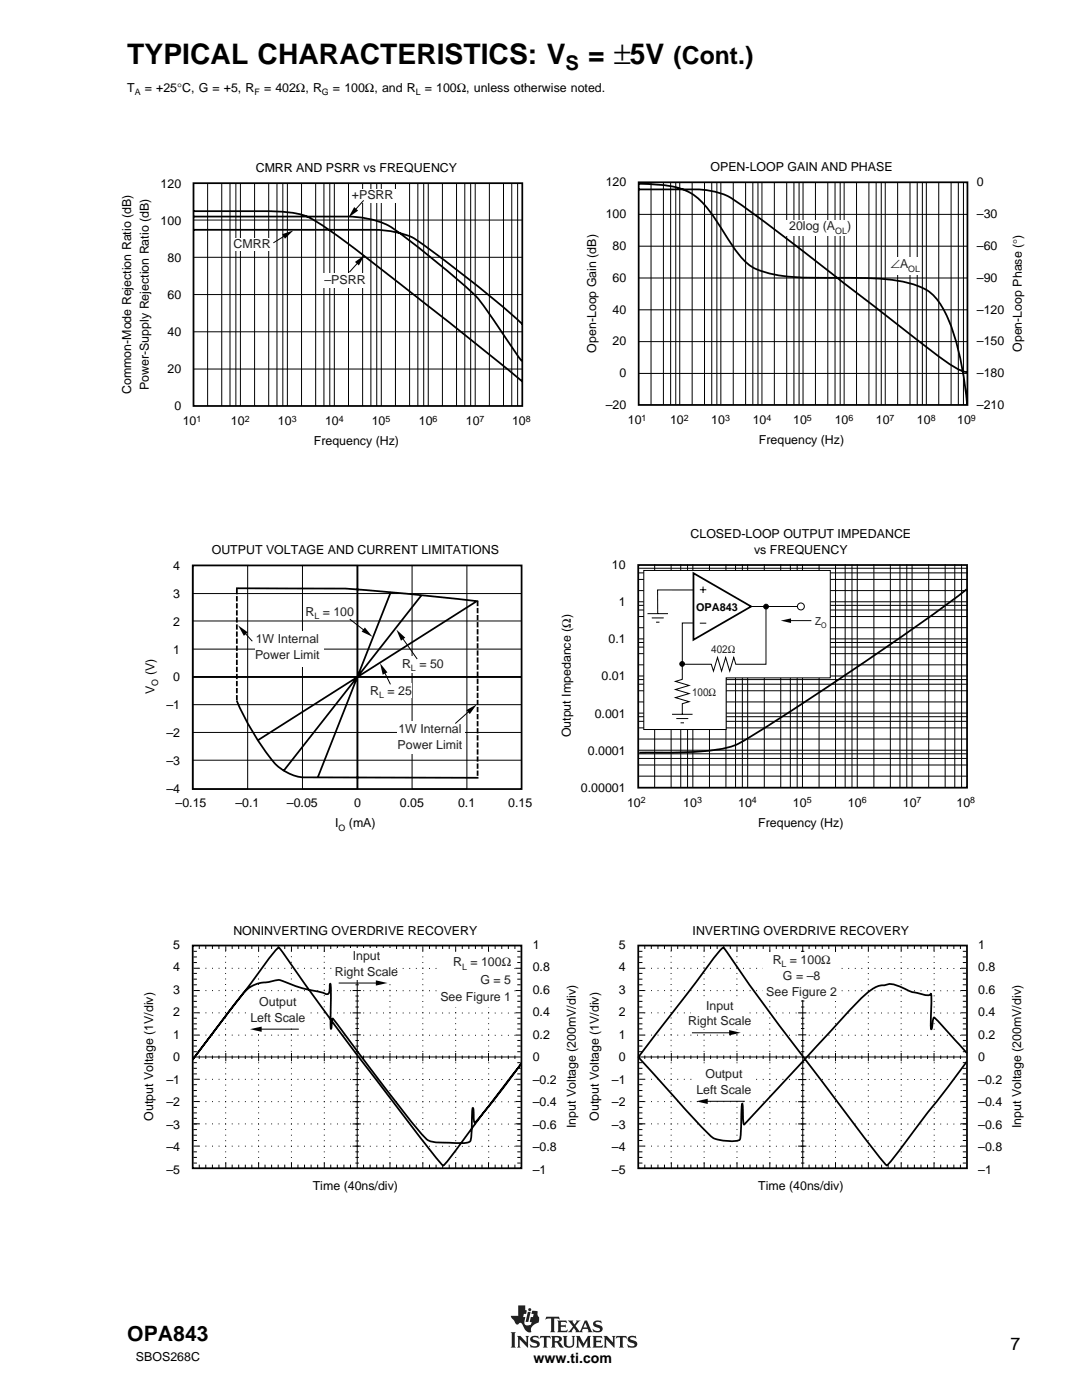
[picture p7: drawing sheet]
<svg xmlns="http://www.w3.org/2000/svg" width="216mm" height="279mm" viewBox="0 0 216 279" stroke-linecap="round" stroke-linejoin="round" font-family="sans-serif">
<g fill="#231f20">
<path d="M103.4 260.5h1.4v.9l.3 .1-.1 .7h-.5l-.1 .6h.4l-.2 1a.56 .56 0 0 0 .5 .7l.8-.1 .2-.6h-.4l.2-1h.4l.2-.6h-.5l.2-.6 1.1 .1-.1 .7 .4 .4v.7a.5 .5 0 0 1-.6 .6l-1 .8v.7a.2 .2 0 0 1 0 .2 .2 .2 0 0 1-.2 .1 2 2 0 0 1-1.6-1.6 .44 .44 0 0 0-.4-.3 .44 .44 0 0 0-.4 .3h-.3l-.2-.1-.9-1.3-.1-.3h1.5z" fill-rule="evenodd"/>
<path d="M105.3 261.8h.6l-.5 2h-.5z" fill-rule="evenodd"/>
<path d="M118.5 263.8l.4-.2 1-.1 .2 .6-.6-.3-.6 .1a.34 .34 0 0 0 0 .4 .34 .34 0 0 0 .4 .1 .77 .77 0 0 1 .9 .4 .77 .77 0 0 1-.2 .9l-.5 .2h-1l-.3-.7 .6 .4h.5a.36 .36 0 0 0 .4-.4 .36 .36 0 0 0-.5-.2 .75 .75 0 0 1-.7-.4 .75 .75 0 0 1 0-.8z" fill-rule="evenodd"/>
<path d="M111.2 263.5h1.8l.1 .6-.4-.3-.8 .1v.6h.8l.2-.2v.7l-.3-.2h-.7v.7l1 .1 .3-.3-.1 .6h-1.9l.2-.4v-1.6z" fill-rule="evenodd"/>
<path d="M109 262.8h2.5l.2 .6-.5-.3-.6 .1v2.4l.2 .3h-1l.2-.3v-2.4l-.7-.1-.4 .3z" fill-rule="evenodd"/>
<path d="M113.3 263.5h1.1l-.1 .3 .3 .5 .5-.6-.2-.2h.9l-1 1.1 .9 1.1 1-2.2h.4l.9 2.1 .3 .3h-1l.1-.2-.1-.5h-1l-.2 .5 .2 .2h-1.5l.1-.3-.4-.6-.4 .7 .1 .2h-.9l1-1.2z" fill-rule="evenodd"/>
<circle cx="105.7" cy="261.4" r=".31"/>
</g>
<path d="M116.8 264l.4 .9h-.8z" fill="#fff"/>
<g fill="#231f20">
<path d="M101.9 265.9h1l-.2 .2v2.6l.2 .2h-1l.2-.2v-2.6z" fill-rule="evenodd"/>
<path d="M103.2 266.6h.6l1.3 1.3-.1-1-.2-.3h.8l-.2 .3v2.1l-1.7-1.7v1.4l.2 .2h-.7l.2-.2v-1.8z" fill-rule="evenodd"/>
<path d="M112.3 266.6h.9l-.2 .3v1.4l.2 .3 .3 .1 .5-.1 .3-.3v-1.4l-.2-.3h.7l-.2 .3v1.3a1.05 1.05 0 0 1-1.1 .8 1.05 1.05 0 0 1-1-.8v-1.3z" fill-rule="evenodd"/>
<path d="M107.8 266.6h2l.1 .6-.4-.3-.4 .1v1.7l.2 .2h-1l.2-.3v-1.6l-.5-.1-.3 .3z" fill-rule="evenodd"/>
<path d="M106 266.8l.4-.2h1l.1 .5-.8-.2a.28 .28 0 0 0-.4 .1 .28 .28 0 0 0 .3 .4 .94 .94 0 0 1 1.1 1.1l-.6 .4-1.2 .1-.2-.7 .8 .4 .6-.1a.65 .65 0 0 0-.8-.7 .63 .63 0 0 1-.5-.4 .63 .63 0 0 1 .2-.7z" fill-rule="evenodd"/>
<path d="M114.9 266.6h.8l.7 1.5 .9-1.5h.6l-.2 .3v1.8l.3 .2h-1l.2-.2v-1.2l-.9 1.5-.9-1.6v1.2l.2 .3h-.7l.2-.3v-1.6z" fill-rule="evenodd"/>
<path d="M120.4 266.6h.7l1.2 1.3v-1l-.2-.3h.7l-.2 .3v2.1l-1.6-1.7v1.4l.2 .2h-.8l.2-.2v-1.8z" fill-rule="evenodd"/>
<path d="M118.2 266.6h1.8l.2 .6-.5-.3-.7 .1v.6h.7l.2-.2v.6l-.2-.1h-.7v.7l.9 .1 .4-.3-.1 .5h-2l.2-.2v-1.8z" fill-rule="evenodd"/>
<path d="M123 266.6h2l.1 .6-.3-.3-.5 .1v1.7l.2 .2h-1l.2-.2v-1.7l-.4-.1-.5 .3z" fill-rule="evenodd"/>
<path d="M125.4 266.8a1.44 1.44 0 0 1 1.3-.1l.1-.1 .2 .5-.4-.2a.51 .51 0 0 0-.8 .3l.1 .1a1.26 1.26 0 0 1 1.3 .9l-.3 .6-.6 .2h-.9l-.3-.7 .8 .4 .7-.1a.38 .38 0 0 0-.1-.5 .38 .38 0 0 0-.4-.1 .72 .72 0 0 1-.8-.3 .72 .72 0 0 1 .1-.9z" fill-rule="evenodd"/>
<path d="M110 266.6h1.3a.62 .62 0 0 1 .8 .5 .62 .62 0 0 1-.6 .7l1 1-.2 .2a1.03 1.03 0 0 1-1.1-.9l-.5-.2v.8l.2 .2h-.9l.2-.3v-1.6z" fill-rule="evenodd"/>
</g>
<path d="M110.7 266.9h.4a.39 .39 0 0 1 .5 .3 .39 .39 0 0 1-.4 .4h-.5z" fill-rule="evenodd" fill="#fff"/>
<g fill="none" stroke="#000" stroke-width=".2">
<path d="M41.4 36.6v44.4M44.2 36.6v44.4M45.9 36.6v44.4M47.1 36.6v44.4M48 36.6v44.4M50.8 36.6v44.4M53.6 36.6v44.4M55.3 36.6v44.4M56.4 36.6v44.4M57.3 36.6v44.4M60.2 36.6v44.4M63 36.6v44.4"/>
<path d="M64.6 36.6v44.4M65.8 36.6v44.4M66.7 36.6v44.4M69.5 36.6v44.4M72.4 36.6v44.4M74 36.6v44.4M75.2 36.6v44.4M76.1 36.6v44.4M78.9 36.6v44.4M81.7 36.6v44.4M83.4 36.6v44.4M84.5 36.6v44.4"/>
<path d="M85.5 36.6v44.4M88.3 36.6v44.4M91.1 36.6v44.4M92.7 36.6v44.4M93.9 36.6v44.4M94.8 36.6v44.4M97.6 36.6v44.4M100.5 36.6v44.4M102.1 36.6v44.4M103.3 36.6v44.4M38.7 43.9h65.6M38.7 51.3h65.6"/>
<path d="M38.7 58.8h65.6M38.7 66.2h65.6M38.7 73.7h65.6"/>
</g>
<path d="M38.6 36.6h65.6v44.4h-65.6zM38.6 45.9h28.6a68.4 68.4 0 0 1 11.3 .3 11.6 11.6 0 0 1 5.9 2.6l5.8 4.3a201.9 201.9 0 0 1 14 11.6M38.6 43.2h25.5a42.8 42.8 0 0 1 9.8 .5l1.9 .6a17.6 17.6 0 0 1 5.5 3.4l5.9 4.7a76 76 0 0 1 8.5 7.5l8.4 12.2M38.6 42.1h12.2a32.5 32.5 0 0 1 10.3 1 65.9 65.9 0 0 1 10.6 7.2l20.1 15.7 12.4 10.1" fill="none" stroke="#000" stroke-width=".35"/>
<g fill="#fff">
<path d="M69.7 37.7h9.4v2.7h-9.4z"/>
<path d="M64.3 54.5h9.2v3h-9.2z"/>
<path d="M46.2 47.4h8.1v2.6h-8.1z"/>
</g>
<path d="M56.3 46.7l2.3-.7-1.7 1.6zM70.7 41.3l.8 .7-2 1.4zM70.8 52.3l2-1.4-1.2 2.1z" fill="#000"/>
<g fill="none" stroke="#000" stroke-width=".2">
<path d="M72.6 40l-2.1 2.3M129.9 36.4v44.4M132.4 36.4v44.4M133.8 36.4v44.4M134.8 36.4v44.4M135.6 36.4v44.4M138.1 36.4v44.4M140.6 36.4v44.4M142 36.4v44.4M143 36.4v44.4M143.8 36.4v44.4M146.3 36.4v44.4"/>
<path d="M148.8 36.4v44.4M150.2 36.4v44.4M151.2 36.4v44.4M152 36.4v44.4M154.5 36.4v44.4M157 36.4v44.4M158.4 36.4v44.4M159.4 36.4v44.4M160.2 36.4v44.4M162.7 36.4v44.4M165.2 36.4v44.4M166.6 36.4v44.4"/>
<path d="M167.6 36.4v44.4M168.4 36.4v44.4M170.9 36.4v44.4M173.4 36.4v44.4M174.8 36.4v44.4M175.8 36.4v44.4M176.6 36.4v44.4M179.1 36.4v44.4M181.6 36.4v44.4M183 36.4v44.4M184 36.4v44.4M184.8 36.4v44.4"/>
<path d="M187.3 36.4v44.4M189.8 36.4v44.4M191.2 36.4v44.4M192.2 36.4v44.4M57.4 46.7l-2.9 1.8M71.8 52l-2.1 2.3M127.5 42.8h65.6M127.5 49.1h65.6M127.5 55.5h65.6M127.5 61.8h65.6M127.5 68.2h65.6M127.5 74.5h65.6"/>
</g>
<path d="M127.4 37.8h7.7a23.7 23.7 0 0 1 9.3 1 58.7 58.7 0 0 1 9.3 6.3l26.6 20.6a97 97 0 0 0 11 8.1l1.8 .5M127.4 36.4h65.6v44.4h-65.6zM127.5 36.7a24.3 24.3 0 0 1 9.6 1.4 13.9 13.9 0 0 1 5.4 5.3l3.2 5a13.2 13.2 0 0 0 5.2 5.3 30.8 30.8 0 0 0 11.8 1.7h2.8a78 78 0 0 1 14.7 .8 10.7 10.7 0 0 1 7.1 4 33.6 33.6 0 0 1 4.7 13.1l1 7.4" fill="none" stroke="#000" stroke-width=".35"/>
<g fill="#fff">
<path d="M177.5 51.3h6v3.5h-6z"/>
<path d="M156.7 43.9h13.6v3h-13.6z"/>
</g>
<path d="M38.5 118.5h65.6M38.5 112.8h10.9v44.7h-10.9zM60.4 112.8h10.9v44.7h-10.9zM82.2 112.8h11v44.7h-11zM38.5 135.1h65.6M38.5 129.5h65.6M38.5 123.9h65.6M38.5 140.6h65.6M38.5 146.2h65.6M38.5 151.7h65.6" fill="none" stroke="#000" stroke-width=".2"/>
<path d="M38.5 112.8h65.6v44.7h-65.6zM47.1 117.4h8.6a188.5 188.5 0 0 1 29 1.4l10.7 1.2M71.3 112.9v44.5M78 118.2l-14.5 36.8M84.1 118.8l-27.5 35.1M38.4 135.1h65.6M47.2 139.8a50.1 50.1 0 0 0 8.1 13 9 9 0 0 0 6.8 2.3l33.4 .1M95 120l-43.4 27.7" fill="none" stroke="#000" stroke-width=".35"/>
<path d="M47.3 117.6v22.3M95.3 119.9v35.2" fill="none" stroke="#000" stroke-width=".35" stroke-dasharray="1.1 .4" stroke-linecap="butt"/>
<g fill="#fff">
<path d="M50.9 126h13.7v7h-13.7z"/>
<path d="M61.1 120.9h9.4v2.7h-9.4z"/>
<path d="M79.4 131h9.7v3.3h-9.7z"/>
<path d="M74 136.4h8.2v2.9h-8.2z"/>
<path d="M79.3 144h13.6v6.6h-13.6z"/>
</g>
<path d="M47.5 124.8l1.9 1.4-.7 .7zM72.8 125.2l1.5 1.9-2.1-1zM75.8 132.3l1.5 1.9-.9 .4zM79.1 125.7l1.8 1.6-.9 .6zM93 141.7l2.1-1.1-1.4 1.9z" fill="#000"/>
<g fill="none" stroke="#000" stroke-width=".2">
<path d="M127.3 113.4h65.7M127.3 114.3h65.7M127.3 115.6h65.7M127.3 117.9h65.7M130.6 112.6v44.5M133.9 112.6v44.5M135.8 112.6v44.5M137.2 112.6v44.5M138.3 112.6v44.5M141.6 112.6v44.5M144.8 112.6v44.5M146.8 112.6v44.5"/>
<path d="M148.1 112.6v44.5M149.2 112.6v44.5M152.5 112.6v44.5M155.8 112.6v44.5M157.7 112.6v44.5M159.1 112.6v44.5M160.1 112.6v44.5M163.4 112.6v44.5M166.7 112.6v44.5M168.6 112.6v44.5M170 112.6v44.5M171.1 112.6v44.5"/>
<path d="M174.4 112.6v44.5M177.7 112.6v44.5M179.6 112.6v44.5M180.9 112.6v44.5M182 112.6v44.5M185.3 112.6v44.5M188.6 112.6v44.5M190.5 112.6v44.5M191.9 112.6v44.5M48.5 125.9l1.8 2.1M69.8 123.6l3.4 2.6M76.5 133.6l1.4 3"/>
<path d="M79.9 126.8l3.3 4.7M127.3 134.9h65.7M127.3 135.6h65.7M127.3 136.6h65.7M127.3 137.9h65.7M127.3 127.5h65.7M127.3 128.2h65.7M127.3 129.1h65.7M127.3 130.4h65.7M127.3 132.7h65.7M127.3 120.1h65.7M127.3 120.8h65.7"/>
<path d="M127.3 121.7h65.7M127.3 123h65.7M127.3 125.3h65.7M94.1 141.5l-3.2 2.9M127.3 149.7h65.7M127.3 150.4h65.7M127.3 151.4h65.7M127.3 152.7h65.7M127.3 154.9h65.7M127.3 142.3h65.7M127.3 143h65.7M127.3 144h65.7"/>
<path d="M127.3 145.3h65.7M127.3 147.5h65.7M127.3 140.1h65.7"/>
</g>
<path d="M127.3 112.8h65.7v44.4h-65.7zM192.9 117.6a618.6 618.6 0 0 1-45.6 30.8 26.9 26.9 0 0 1-10.3 1.7l-9.4 .1" fill="none" stroke="#000" stroke-width=".35"/>
<path d="M128.5 113.8h37.2v21.5h-20.8v10.3h-16.4z" fill="#fff" stroke="#000" stroke-width=".2"/>
<path d="M138.4 114.4l11.5 6.6-11.5 6.7zM38.5 188.7h65.6v44.5h-65.6zM38.5 211.5l6.9-9.2a23.7 23.7 0 0 1 4.7-5.4 8.7 8.7 0 0 1 3.8-1l.6-.1a3 3 0 0 1 2.8 .3 32 32 0 0 0 7.1 2l.9 .3a1.48 1.48 0 0 0 .5-1.5l.1-.6 .1 1v8l.3-2 .4 .3 3 4a440.1 440.1 0 0 0 14.8 19.1 3.8 3.8 0 0 0 3.3 1.3l3.9 .1a3.4 3.4 0 0 0 2.1-.3l.3-1.1 .1-4.8 .2-.8 .1 1.3a1.81 1.81 0 0 0 .3 1.6l2-2.3 7.2-9.4M38.5 211.4l10.2-13.4 5.1-6.8a5.5 5.5 0 0 1 1.9-2.1l.1 .2a847.8 847.8 0 0 0 32.4 43.1l.2 .2a154.4 154.4 0 0 0 8.4-10.9l3-3.7 4.2-5.7" fill="none" stroke="#000" stroke-width=".35"/>
<g fill="none" stroke="#000" stroke-width=".2">
<path d="M138.4 117.7h-7.2v4.8M139.6 117.7h1.3M140.3 117.1v1.2M129.2 122.5h4.1M130.1 123.3h2.3M130.9 124.2h.7M138.4 124.3h-2.3v11.3l-1.3 .4 2.7 .8-2.7 .8 2.7 .8-2.7 .8 2.7 .8-1.4 .4v2.1M139.6 124.4h1.3M149.8 121h9.3M152.8 121v11.6h-6l-.4-1.4-.8 2.7-.8-2.7-.8 2.7-.8-2.7-.8 2.7-.5-1.3h-5.8M157.1 123.9h4.8M134.1 142.6h4.1"/>
<path d="M134.9 143.4h2.4M135.8 144.3h.7M38.6 198.8h.7M38.6 196.5h.7M38.6 195.4h.7M38.6 194.3h.7M38.6 192.1h.7M38.6 191h.7M38.6 189.9h.7M38.6 199.9h.7M38.6 197.7h1.1M38.6 193.2h1.1"/>
<path d="M39.8 188.7v.7M41.1 188.7v.7M42.4 188.7v.7M43.7 188.7v.7M45.1 188.8v1M46.3 188.7v.7M47.6 188.7v.7M49 188.7v.7M50.3 188.7v.7M51.6 188.8v1.1M52.9 188.7v.7M54.2 188.7v.7"/>
<path d="M55.5 188.7v.7M56.8 188.7v.7M58.2 188.8v1.1M59.5 188.7v.7M60.8 188.7v.7M62.1 188.7v.7M63.4 188.7v.7M64.7 188.8v1.2M66 188.7v.7M67.3 188.7v.7M68.6 188.7v.7M69.9 188.7v.7"/>
<path d="M70.4 193.2h1.6M70.4 197.7h1.6M70.9 199.8h.7M70.9 198.8h.7M70.9 196.5h.7M70.9 195.4h.7M70.9 194.3h.7M70.9 192.1h.7M70.9 191h.7M70.9 189.9h.7M71.3 188.7v44.4M72.5 188.7v.7"/>
<path d="M73.9 188.7v.7M75.2 188.7v.7M76.5 188.7v.7M77.8 188.8v1.2M79.1 188.7v.7M80.4 188.7v.7M81.8 188.7v.7M83.1 188.7v.7M84.4 188.8v1M85.7 188.7v.7M87 188.7v.7M88.3 188.7v.7"/>
<path d="M89.6 188.7v.7M90.9 188.8v1M92.2 188.7v.7M93.6 188.7v.7M94.9 188.7v.7M96.2 188.7v.7M97.5 188.8v1M98.8 188.7v.7M100.1 188.7v.7M101.4 188.7v.7M102.7 188.7v.7M102.9 197.7h1.1"/>
<path d="M102.9 193.2h1.1M103.2 198.8h.7M103.2 196.5h.7M103.2 195.4h.7M103.2 194.2h.7M103.2 192.1h.7M103.2 191h.7M103.2 189.9h.7M103.2 199.8h.7M38.4 210.9h65.5M38.6 218.8h.7M38.6 217.6h.7"/>
<path d="M38.6 216.5h.7M38.6 214.3h.7M38.6 213.2h.7M38.6 212.1h.7M38.6 209.9h.7M38.6 208.8h.7M38.6 207.6h.7M38.6 204.3h.7M38.6 203.2h.7M38.6 201h.7M38.6 205.3h.7M38.6 202.1h1.1"/>
<path d="M38.6 206.6h1.1M38.6 215.4h1.1M38.6 219.8h1.1M39.8 210.7v.6M41.1 210.7v.6M42.4 210.7v.6M43.7 210.7v.6M45.1 210.1v1.7M46.3 210.7v.6M47.6 210.7v.6M49 210.7v.6M50.3 210.7v.6"/>
<path d="M51.6 210.1v1.7M52.9 210.7v.6M54.2 210.7v.6M55.5 210.7v.6M56.8 210.7v.6M58.2 210.1v1.7M59.5 210.7v.6M60.8 210.7v.6M62.1 210.7v.6M63.4 210.7v.6M64.7 210.1v1.7M66 210.7v.6"/>
<path d="M67.3 210.7v.6M68.6 210.7v.6M69.9 210.7v.6M70.4 206.5h1.6M70.4 219.9h1.6M70.4 215.5h1.6M70.4 202.1h1.6M70.9 218.8h.7M70.9 217.6h.7M70.9 216.5h.7M70.9 214.3h.7M70.9 213.2h.7"/>
<path d="M70.9 212.1h.7M70.9 209.9h.7M70.9 208.8h.7M70.9 207.6h.7M70.9 204.3h.7M70.9 203.2h.7M70.9 205.3h.7M70.9 201h.7M72.5 210.7v.6M73.9 210.7v.6M75.2 210.7v.6M76.5 210.7v.6"/>
<path d="M77.8 210.1v1.7M79.1 210.7v.6M80.4 210.7v.6M81.8 210.7v.6M83.1 210.7v.6M84.4 210.1v1.7M85.7 210.7v.6M87 210.7v.6M88.3 210.7v.6M89.6 210.7v.6M90.9 210.1v1.7M92.2 210.7v.6"/>
<path d="M93.6 210.7v.6M94.9 210.7v.6M96.2 210.7v.6M97.5 210.1v1.7M98.8 210.7v.6M100.1 210.7v.6M101.4 210.7v.6M102.7 210.7v.6M102.9 202.1h1.1M102.9 206.6h1.1M102.9 215.4h1.1M102.9 219.8h1.1"/>
<path d="M103.2 218.8h.7M103.2 217.6h.7M103.2 216.5h.7M103.2 214.3h.7M103.2 213.2h.7M103.2 212.1h.7M103.2 209.9h.7M103.2 208.8h.7M103.2 207.6h.7M103.2 204.3h.7M103.2 203.2h.7M103.2 201h.7"/>
<path d="M103.2 205.4h.7M38.6 232.1h.7M38.6 231h.7M38.6 229.9h.7M38.6 226.6h.7M38.6 225.4h.7M38.6 224.3h.7M38.6 223.2h.7M38.6 221h.7M38.6 222.1h.7M38.6 227.6h.7M38.6 224.3h1.1"/>
<path d="M38.6 228.7h1.1M39.8 232.4v.7M41.1 232.4v.7M42.4 232.4v.7M43.7 232.4v.7M45.1 232v1.1M46.3 232.4v.7M47.6 232.4v.7M49 232.4v.7M50.3 232.4v.7M51.6 232v1.1M52.9 232.4v.7"/>
<path d="M54.2 232.4v.7M55.5 232.4v.7M56.8 232.4v.7M58.2 232v1.1M59.5 232.4v.7M60.8 232.4v.7M62.1 232.4v.7M63.4 232.4v.7M64.7 232v1.1M66 232.4v.7M67.3 232.4v.7M68.6 232.4v.7"/>
<path d="M69.9 232.4v.7M70.4 224.3h1.6M70.4 228.7h1.6M70.9 232.1h.7M70.9 231h.7M70.9 229.9h.7M70.9 228.8h.7M70.9 226.6h.7M70.9 227.7h.7M70.9 225.4h.7M70.9 224.3h.7M70.9 223.2h.7"/>
<path d="M70.9 221h.7M70.9 222.1h.7M72.5 232.4v.7M73.9 232.4v.7M75.2 232.4v.7M76.5 232.4v.7M77.8 232v1.1M79.1 232.4v.7M80.4 232.4v.7M81.8 232.4v.7M83.1 232.4v.7M84.4 232v1.1"/>
<path d="M85.7 232.4v.7M87 232.4v.7M88.3 232.4v.7M89.6 232.4v.7M90.9 232v1.1M92.2 232.4v.7M93.6 232.4v.7M94.9 232.4v.7M96.2 232.4v.7M97.5 232v1.1M98.8 232.4v.7M100.1 232.4v.7"/>
<path d="M101.4 232.4v.7M102.7 232.4v.7M102.9 224.3h1.1M102.9 228.7h1.1M103.2 232.1h.7M103.2 231h.7M103.2 229.9h.7M103.2 226.6h.7M103.2 225.4h.7M103.2 224.3h.7M103.2 223.2h.7M103.2 221h.7"/>
<path d="M103.2 222.1h.7M103.2 227.6h.7"/>
<circle cx="159.8" cy="121" r=".69"/>
</g>
<g fill="#000" stroke="#000" stroke-width=".2">
<circle cx="136.1" cy="132.5" r=".47"/>
<circle cx="152.9" cy="121.1" r=".47"/>
</g>
<path d="M155.8 123.9l2-.5v.9z" fill="#000"/>
<g fill="none" stroke="#000" stroke-width=".2" stroke-dasharray=".2 .9" stroke-linecap="butt">
<path d="M45 189.7v20.3M51.6 189.7v20.3M58.1 189.7v20.3M64.7 189.7v20.3M77.8 189.8v20.3M84.4 189.8v20.3M90.9 189.8v20.3M97.5 189.8v20.3M45 212v20.3M51.6 212v20.3M58.2 212v20.3M64.7 212v20.3"/>
<path d="M77.8 212v20.3M84.4 212v20.3M90.9 212v20.3M97.5 212v20.3"/>
</g>
<path d="M39.7 193.2l63.4 .1M39.7 197.7h63.4M39.7 202.1l63.4 .1M39.7 206.6h63.4M39.7 215.4h63.4M39.7 219.8l63.4 .1M39.7 224.3h63.4M39.7 228.7l63.4 .1" fill="none" stroke="#000" stroke-width=".2" stroke-dasharray=".2 1.1" stroke-linecap="butt"/>
<path d="M49.7 198.4h11.4v6.3h-11.4z" fill="#fff"/>
<path d="M49.9 205.4l2.3-.5v1z" fill="#000"/>
<path d="M51.3 205.4h8.3" fill="none" stroke="#000" stroke-width=".2"/>
<g fill="#fff">
<path d="M67.4 189.2h11.4v6.2h-11.4z"/>
<path d="M87.5 190.4h15v10.5h-15z"/>
</g>
<path d="M75 195.6l2.3 .6-2.3 .5z" fill="#000"/>
<g fill="none" stroke="#000" stroke-width=".2">
<path d="M67.6 196.2h8.3M127.5 198.8h.7M127.5 196.5h.7M127.5 195.4h.7M127.5 194.3h.7M127.5 192.1h.7M127.5 191h.7M127.5 189.9h.7M127.5 199.9h.7M127.5 197.7h1.1M127.5 193.2h1.1M128.7 188.7v.7"/>
<path d="M130 188.7v.7M131.3 188.7v.7M132.6 188.7v.7M134 188.8v1M135.2 188.7v.7M136.5 188.7v.7M137.9 188.7v.7M139.2 188.7v.7M140.5 188.8v1.1M141.8 188.7v.7M143.1 188.7v.7M144.4 188.7v.7"/>
<path d="M145.7 188.7v.7M147.1 188.8v1.1M148.4 188.7v.7M149.7 188.7v.7M151 188.7v.7M152.3 188.7v.7M153.6 188.8v1.2M154.9 188.7v.7M156.2 188.7v.7M157.5 188.7v.7M158.8 188.7v.7M159.3 193.2h1.6"/>
<path d="M159.3 197.7h1.6M159.8 199.8h.7M159.8 198.8h.7M159.8 196.5h.7M159.8 195.4h.7M159.8 194.3h.7M159.8 192.1h.7M159.8 191h.7M159.8 189.9h.7M160.2 188.7v44.4M161.4 188.7v.7M162.8 188.7v.7"/>
<path d="M164.1 188.7v.7M165.4 188.7v.7M166.7 188.8v1.2M168 188.7v.7M169.3 188.7v.7M170.7 188.7v.7M172 188.7v.7M173.3 188.8v1M174.6 188.7v.7M175.9 188.7v.7M177.2 188.7v.7M178.5 188.7v.7"/>
<path d="M179.8 188.8v1M181.1 188.7v.7M182.5 188.7v.7M183.8 188.7v.7M185.1 188.7v.7M186.4 188.8v1M187.7 188.7v.7M189 188.7v.7M190.3 188.7v.7M191.6 188.7v.7M191.8 197.7h1.1M191.8 193.2h1.1"/>
<path d="M192.1 198.8h.7M192.1 196.5h.7M192.1 195.4h.7M192.1 194.2h.7M192.1 192.1h.7M192.1 191h.7M192.1 189.9h.7M192.1 199.8h.7M127.3 210.9h65.5M127.5 218.8h.7M127.5 217.6h.7M127.5 216.5h.7"/>
<path d="M127.5 214.3h.7M127.5 213.2h.7M127.5 212.1h.7M127.5 209.9h.7M127.5 208.8h.7M127.5 207.6h.7M127.5 204.3h.7M127.5 203.2h.7M127.5 201h.7M127.5 205.3h.7M127.5 202.1h1.1M127.5 206.6h1.1"/>
<path d="M127.5 215.4h1.1M127.5 219.8h1.1M128.7 210.7v.6M130 210.7v.6M131.3 210.7v.6M132.6 210.7v.6M134 210.1v1.7M135.2 210.7v.6M136.5 210.7v.6M137.9 210.7v.6M139.2 210.7v.6M140.5 210.1v1.7"/>
<path d="M141.8 210.7v.6M143.1 210.7v.6M144.4 210.7v.6M145.7 210.7v.6M147.1 210.1v1.7M148.4 210.7v.6M149.7 210.7v.6M151 210.7v.6M152.3 210.7v.6M153.6 210.1v1.7M154.9 210.7v.6M156.2 210.7v.6"/>
<path d="M157.5 210.7v.6M158.8 210.7v.6M159.3 206.5h1.6M159.3 219.9h1.6M159.3 215.5h1.6M159.3 202.1h1.6M159.8 218.8h.7M159.8 217.6h.7M159.8 216.5h.7M159.8 214.3h.7M159.8 213.2h.7M159.8 212.1h.7"/>
<path d="M159.8 209.9h.7M159.8 208.8h.7M159.8 207.6h.7M159.8 204.3h.7M159.8 203.2h.7M159.8 205.3h.7M159.8 201h.7M161.4 210.7v.6M162.8 210.7v.6M164.1 210.7v.6M165.4 210.7v.6M166.7 210.1v1.7"/>
<path d="M168 210.7v.6M169.3 210.7v.6M170.7 210.7v.6M172 210.7v.6M173.3 210.1v1.7M174.6 210.7v.6M175.9 210.7v.6M177.2 210.7v.6M178.5 210.7v.6M179.8 210.1v1.7M181.1 210.7v.6M182.5 210.7v.6"/>
<path d="M183.8 210.7v.6M185.1 210.7v.6M186.4 210.1v1.7M187.7 210.7v.6M189 210.7v.6M190.3 210.7v.6M191.6 210.7v.6M191.8 202.1h1.1M191.8 206.6h1.1M191.8 215.4h1.1M191.8 219.8h1.1M192.1 218.8h.7"/>
<path d="M192.1 217.6h.7M192.1 216.5h.7M192.1 214.3h.7M192.1 213.2h.7M192.1 212.1h.7M192.1 209.9h.7M192.1 208.8h.7M192.1 207.6h.7M192.1 204.3h.7M192.1 203.2h.7M192.1 201h.7M192.1 205.4h.7"/>
<path d="M127.5 232.1h.7M127.5 231h.7M127.5 229.9h.7M127.5 226.6h.7M127.5 225.4h.7M127.5 224.3h.7M127.5 223.2h.7M127.5 221h.7M127.5 222.1h.7M127.5 227.6h.7M127.5 224.3h1.1M127.5 228.7h1.1"/>
<path d="M128.7 232.4v.7M130 232.4v.7M131.3 232.4v.7M132.6 232.4v.7M134 232v1.1M135.2 232.4v.7M136.5 232.4v.7M137.9 232.4v.7M139.2 232.4v.7M140.5 232v1.1M141.8 232.4v.7M143.1 232.4v.7"/>
<path d="M144.4 232.4v.7M145.7 232.4v.7M147.1 232v1.1M148.4 232.4v.7M149.7 232.4v.7M151 232.4v.7M152.3 232.4v.7M153.6 232v1.1M154.9 232.4v.7M156.2 232.4v.7M157.5 232.4v.7M158.8 232.4v.7"/>
<path d="M159.3 224.3h1.6M159.3 228.7h1.6M159.8 232.1h.7M159.8 231h.7M159.8 229.9h.7M159.8 228.8h.7M159.8 226.6h.7M159.8 227.7h.7M159.8 225.4h.7M159.8 224.3h.7M159.8 223.2h.7M159.8 221h.7"/>
<path d="M159.8 222.1h.7M161.4 232.4v.7M162.8 232.4v.7M164.1 232.4v.7M165.4 232.4v.7M166.7 232v1.1M168 232.4v.7M169.3 232.4v.7M170.7 232.4v.7M172 232.4v.7M173.3 232v1.1M174.6 232.4v.7"/>
<path d="M175.9 232.4v.7M177.2 232.4v.7M178.5 232.4v.7M179.8 232v1.1M181.1 232.4v.7M182.5 232.4v.7M183.8 232.4v.7M185.1 232.4v.7M186.4 232v1.1M187.7 232.4v.7M189 232.4v.7M190.3 232.4v.7"/>
<path d="M191.6 232.4v.7M191.8 224.3h1.1M191.8 228.7h1.1M192.1 232.1h.7M192.1 231h.7M192.1 229.9h.7M192.1 226.6h.7M192.1 225.4h.7M192.1 224.3h.7M192.1 223.2h.7M192.1 221h.7M192.1 222.1h.7"/>
<path d="M192.1 227.6h.7"/>
</g>
<path d="M127.4 188.7h65.6v44.5h-65.6zM127.4 211l10.2-13.2 4.9-6.7a5.1 5.1 0 0 1 1.9-2 438.6 438.6 0 0 0 19.7 26.8l5.6 7.5a113.1 113.1 0 0 0 7.2 9.2 149.8 149.8 0 0 0 8.5-10.9l2.8-3.5 4.7-6.3M192.9 210.1l-6.4-7-.2 .1-.1 .3-.4 1.9v-7a1.15 1.15 0 0 1-1.4 .1 16 16 0 0 1-4.7-1.6 3.7 3.7 0 0 0-2.8-.4l-.3 .1a5.2 5.2 0 0 0-3.8 1.8l-2.6 2.5-20.1 21.8a5 5 0 0 1-1.7 1.7l-.3-4.1-.5 7.1a3.6 3.6 0 0 1-2.4 .3l-.9-.1a4 4 0 0 1-2.9-1.3l-3.4-3.5-10.6-11.8" fill="none" stroke="#000" stroke-width=".35"/>
<g fill="none" stroke="#000" stroke-width=".2" stroke-dasharray=".2 .9" stroke-linecap="butt">
<path d="M133.9 189.7v20.3M140.5 189.7v20.3M147 189.7v20.3M153.6 189.7v20.3M166.7 189.8v20.3M173.3 189.8v20.3M179.8 189.8v20.3M186.4 189.8v20.3M133.9 212v20.3M140.5 212v20.3M147.1 212v20.3M153.6 212v20.3"/>
<path d="M166.7 212v20.3M173.3 212v20.3M179.8 212v20.3M186.4 212v20.3"/>
</g>
<path d="M128.6 193.2l63.4 .1M128.6 197.7h63.4M128.6 202.1l63.4 .1M128.6 206.6h63.4M128.6 215.4h63.4M128.6 219.8l63.4 .1M128.6 224.3h63.4M128.6 228.7l63.4 .1" fill="none" stroke="#000" stroke-width=".2" stroke-dasharray=".2 1.1" stroke-linecap="butt"/>
<path d="M138.7 212.8h11.4v6.3h-11.4z" fill="#fff"/>
<path d="M138.9 219.8l2.3-.5v1z" fill="#000"/>
<path d="M140.3 219.8h8.3" fill="none" stroke="#000" stroke-width=".2"/>
<g fill="#fff">
<path d="M137.9 199.1h11.4v6.3h-11.4z"/>
<path d="M152.3 190h14.8v9.5h-14.8z"/>
</g>
<path d="M145.5 205.6l2.3 .5-2.3 .5z" fill="#000"/>
<path d="M138.1 206.1h8.3" fill="none" stroke="#000" stroke-width=".2"/>
<g font-size="5.6">
<text x="25.4" y="12.7">TYPICAL CHARACTERISTICS: V</text>
<text x="117.4" y="12.7">= ±5V</text>
</g>
<text font-size="4.9" x="134.4" y="12.7">(Cont.)</text>
<text font-size="4.2" x="25.4" y="267.7">OPA843</text>
<text font-size="4" x="112.8" y="14.1">S</text>
<text font-size="3.5" x="201.6" y="269.3">7</text>
<text font-size="2.8" x="106.5" y="272">www.ti.com</text>
<g font-size="2.5">
<text x="25.4" y="18.3">T</text>
<text x="28.9" y="18.3">= +25°C, G = +5, R</text>
<text x="52.7" y="18.3">= 402Ω, R</text>
<text x="66.4" y="18.3">= 100Ω, and R</text>
<text x="84.8" y="18.3">= 100Ω, unless otherwise noted.</text>
<text x="51" y="34.4">CMRR AND PSRR vs FREQUENCY</text>
<text x="141.8" y="34.2">OPEN-LOOP GAIN AND PHASE</text>
<text x="32" y="37.4">120</text>
<text x="120.9" y="37.2">120</text>
<text x="194.9" y="37.2">0</text>
<text x="32" y="44.8">100</text>
<text x="120.9" y="43.5">100</text>
<text x="194.9" y="43.5">–30</text>
<text x="33.4" y="52.2">80</text>
<text x="122.2" y="49.9">80</text>
<text x="194.9" y="49.9">–60</text>
<text x="33.4" y="59.7">60</text>
<text x="122.2" y="56.2">60</text>
<text x="194.9" y="56.2">–90</text>
<text x="122.2" y="62.6">40</text>
<text x="194.9" y="62.6">–120</text>
<text x="33.4" y="67.1">40</text>
<text x="118.9" y="70.4" transform="rotate(-90 118.9 70.4)">Open-Loop Gain (dB)</text>
<text x="122.2" y="68.9">20</text>
<text x="194.9" y="68.9">–150</text>
<text x="203.9" y="70.2" transform="rotate(-90 203.9 70.2)">Open-Loop Phase (°)</text>
<text x="29.7" y="77.8" transform="rotate(-90 29.7 77.8)">Power-Supply Rejection Ratio (dB)</text>
<text x="33.4" y="74.5">20</text>
<text x="123.6" y="75.3">0</text>
<text x="194.9" y="75.3">–180</text>
<text x="26.2" y="78.6" transform="rotate(-90 26.2 78.6)">Common-Mode Rejection Ratio (dB)</text>
<text x="34.8" y="81.9">0</text>
<text x="120.9" y="81.6">–20</text>
<text x="194.9" y="81.6">–210</text>
<text x="36.5" y="84.9">10</text>
<text x="46.1" y="84.9">10</text>
<text x="55.5" y="84.9">10</text>
<text x="62.6" y="88.9">Frequency (Hz)</text>
<text x="64.9" y="84.9">10</text>
<text x="74.2" y="84.9">10</text>
<text x="83.6" y="84.9">10</text>
<text x="92.9" y="84.9">10</text>
<text x="102.2" y="84.9">10</text>
<text x="125.3" y="84.7">10</text>
<text x="133.7" y="84.7">10</text>
<text x="141.9" y="84.7">10</text>
<text x="150.2" y="84.7">10</text>
<text x="151.4" y="88.7">Frequency (Hz)</text>
<text x="158.3" y="84.7">10</text>
<text x="166.6" y="84.7">10</text>
<text x="174.8" y="84.7">10</text>
<text x="183" y="84.7">10</text>
<text x="191" y="84.7">10</text>
<text x="137.8" y="107.3">CLOSED-LOOP OUTPUT IMPEDANCE</text>
<text x="34.6" y="113.7">4</text>
<text x="42.2" y="110.6">OUTPUT VOLTAGE AND CURRENT LIMITATIONS</text>
<text x="122.1" y="113.6">10</text>
<text x="150.5" y="110.5">vs FREQUENCY</text>
<text x="34.6" y="119.3">3</text>
<text x="34.6" y="124.8">2</text>
<text x="123.5" y="121">1</text>
<text x="34.6" y="130.4">1</text>
<text x="121.4" y="128.4">0.1</text>
<text x="30.9" y="134.8" transform="rotate(-90 30.9 134.8)">(V)</text>
<text x="34.6" y="136">0</text>
<text x="120" y="135.8">0.01</text>
<text x="30.9" y="138.5" transform="rotate(-90 30.9 138.5)">V</text>
<text x="33.2" y="141.6">–1</text>
<text x="118.7" y="143.2">0.001</text>
<text x="33.2" y="147.1">–2</text>
<text x="113.9" y="147.2" transform="rotate(-90 113.9 147.2)">Output Impedance (Ω)</text>
<text x="33.2" y="152.7">–3</text>
<text x="117.3" y="150.6">0.0001</text>
<text x="33.2" y="158.3">–4</text>
<text x="35" y="161.1">–0.15</text>
<text x="47" y="161.1">–0.1</text>
<text x="57.2" y="161.1">–0.05</text>
<text x="70.6" y="161.1">0</text>
<text x="79.8" y="161.1">0.05</text>
<text x="91.4" y="161.1">0.1</text>
<text x="101.4" y="161.1">0.15</text>
<text x="115.9" y="158">0.00001</text>
<text x="125.1" y="161">10</text>
<text x="136.3" y="161">10</text>
<text x="147.3" y="161">10</text>
<text x="158.2" y="161">10</text>
<text x="169.2" y="161">10</text>
<text x="180.2" y="161">10</text>
<text x="190.9" y="161">10</text>
<text x="66.9" y="165.1">I</text>
<text x="69.6" y="165.1">(mA)</text>
<text x="151.3" y="165">Frequency (Hz)</text>
<text x="34.6" y="189.4">5</text>
<text x="46.6" y="186.5">NONINVERTING OVERDRIVE RECOVERY</text>
<text x="106.3" y="189.4">1</text>
<text x="123.5" y="189.4">5</text>
<text x="138.2" y="186.5">INVERTING OVERDRIVE RECOVERY</text>
<text x="195.2" y="189.4">1</text>
<text x="34.6" y="193.9">4</text>
<text x="106.3" y="193.9">0.8</text>
<text x="123.5" y="193.9">4</text>
<text x="195.2" y="193.9">0.8</text>
<text x="34.6" y="198.4">3</text>
<text x="34.6" y="202.8">2</text>
<text x="106.3" y="198.4">0.6</text>
<text x="106.3" y="202.8">0.4</text>
<text x="123.5" y="198.4">3</text>
<text x="123.5" y="202.8">2</text>
<text x="195.2" y="198.4">0.6</text>
<text x="195.2" y="202.8">0.4</text>
<text x="34.6" y="207.3">1</text>
<text x="106.3" y="207.3">0.2</text>
<text x="123.5" y="207.3">1</text>
<text x="195.2" y="207.3">0.2</text>
<text x="34.6" y="211.8">0</text>
<text x="106.3" y="211.8">0</text>
<text x="123.5" y="211.8">0</text>
<text x="195.2" y="211.8">0</text>
<text x="33.2" y="216.3">–1</text>
<text x="33.2" y="220.8">–2</text>
<text x="106.3" y="216.3">–0.2</text>
<text x="106.3" y="220.8">–0.4</text>
<text x="122.1" y="216.3">–1</text>
<text x="122.1" y="220.8">–2</text>
<text x="195.2" y="216.3">–0.2</text>
<text x="195.2" y="220.8">–0.4</text>
<text x="30.6" y="223.7" transform="rotate(-90 30.6 223.7)">Output Voltage (1V/div)</text>
<text x="33.2" y="225.2">–3</text>
<text x="106.3" y="225.2">–0.6</text>
<text x="114.9" y="225.2" transform="rotate(-90 114.9 225.2)">Input Voltage (200mV/div)</text>
<text x="119.5" y="223.7" transform="rotate(-90 119.5 223.7)">Output Voltage (1V/div)</text>
<text x="122.1" y="225.2">–3</text>
<text x="195.2" y="225.2">–0.6</text>
<text x="203.8" y="225.2" transform="rotate(-90 203.8 225.2)">Input Voltage (200mV/div)</text>
<text x="33.2" y="229.7">–4</text>
<text x="106.3" y="229.7">–0.8</text>
<text x="122.1" y="229.7">–4</text>
<text x="195.2" y="229.7">–0.8</text>
<text x="33.2" y="234.2">–5</text>
<text x="62.4" y="237.4">Time (40ns/div)</text>
<text x="106.3" y="234.2">–1</text>
<text x="122.1" y="234.2">–5</text>
<text x="151.3" y="237.4">Time (40ns/div)</text>
<text x="195.2" y="234.2">–1</text>
<text x="27.1" y="271.6">SBOS268C</text>
</g>
<g font-size="2.5" fill="#231f20">
<text x="70.2" y="39.7">+PSRR</text>
<text x="157.5" y="46">20log (A</text>
<text x="169" y="46">)</text>
<text x="46.6" y="49.5">CMRR</text>
<text x="177.7" y="53.5">∠</text>
<text x="179.6" y="53.5">A</text>
<text x="64.7" y="56.8">–</text>
<text x="66.1" y="56.8">PSRR</text>
<text x="61" y="122.9">R = 100</text>
<text x="50.9" y="131.5">Power Limit</text>
<text x="51" y="128.3">1W Internal</text>
<text x="80.2" y="133.3">R</text>
<text x="83.7" y="133.3">= 50</text>
<text x="73.9" y="138.7">R = 25</text>
<text x="79.3" y="149.5">Power Limit</text>
<text x="79.5" y="146.3">1W Internal</text>
<text x="70.4" y="191.5">Input</text>
<text x="66.8" y="194.7">Right Scale</text>
<text x="90.4" y="192.8">R = 100Ω</text>
<text x="95.9" y="196.3">G = 5</text>
<text x="154.2" y="192.4">R = 100Ω</text>
<text x="156.2" y="195.5">G =</text>
<text x="161" y="195.5">–8</text>
<text x="50" y="204">Left Scale</text>
<text x="51.7" y="200.8">Output</text>
<text x="87.9" y="199.8">See Figure 1</text>
<text x="140.9" y="201.5">Input</text>
<text x="152.9" y="198.7">See Figure 2</text>
<text x="137.3" y="204.7">Right Scale</text>
<text x="140.8" y="215.2">Output</text>
<text x="139" y="218.4">Left Scale</text>
</g>
<text font-size="2.2" x="138.9" y="121.9">OPA843</text>
<g font-size="2.2" fill="#231f20">
<text x="162.6" y="124.7">Z</text>
<text x="141.9" y="130.3">402</text>
<text x="145.2" y="130.3">Ω</text>
<text x="138.1" y="138.9">100Ω</text>
</g>
<g font-size="1.8">
<text x="26.9" y="18.9">A</text>
<text x="50.8" y="18.9">F</text>
<text x="64.2" y="18.9">G</text>
<text x="83" y="18.9">L</text>
<text x="128" y="84">1</text>
<text x="136.5" y="84">2</text>
<text x="144.7" y="84">3</text>
<text x="153" y="84">4</text>
<text x="161" y="84">5</text>
<text x="169.3" y="84">6</text>
<text x="177.5" y="84">7</text>
<text x="185.7" y="84">8</text>
<text x="193.7" y="84">9</text>
<text x="39.2" y="84.2">1</text>
<text x="48.8" y="84.2">2</text>
<text x="58.2" y="84.2">3</text>
<text x="67.6" y="84.2">4</text>
<text x="76.9" y="84.2">5</text>
<text x="86.3" y="84.2">6</text>
<text x="95.7" y="84.2">7</text>
<text x="104.9" y="84.2">8</text>
<text x="31.6" y="136.9" transform="rotate(-90 31.6 136.9)">O</text>
<text x="127.9" y="160.3">2</text>
<text x="139.1" y="160.3">3</text>
<text x="150" y="160.3">4</text>
<text x="161" y="160.3">5</text>
<text x="172" y="160.3">6</text>
<text x="182.9" y="160.3">7</text>
<text x="193.6" y="160.3">8</text>
<text x="67.6" y="165.8">O</text>
</g>
<g font-size="1.8" fill="#231f20">
<text x="166.7" y="46.7">OL</text>
<text x="181.2" y="54.2">OL</text>
<text x="62.7" y="123.6">L</text>
<text x="82" y="134">L</text>
<text x="75.7" y="139.4">L</text>
<text x="92.2" y="193.5">L</text>
<text x="156" y="193.1">L</text>
</g>
<text font-size="1.6" fill="#231f20" x="163.8" y="125.3">O</text>
</svg>
